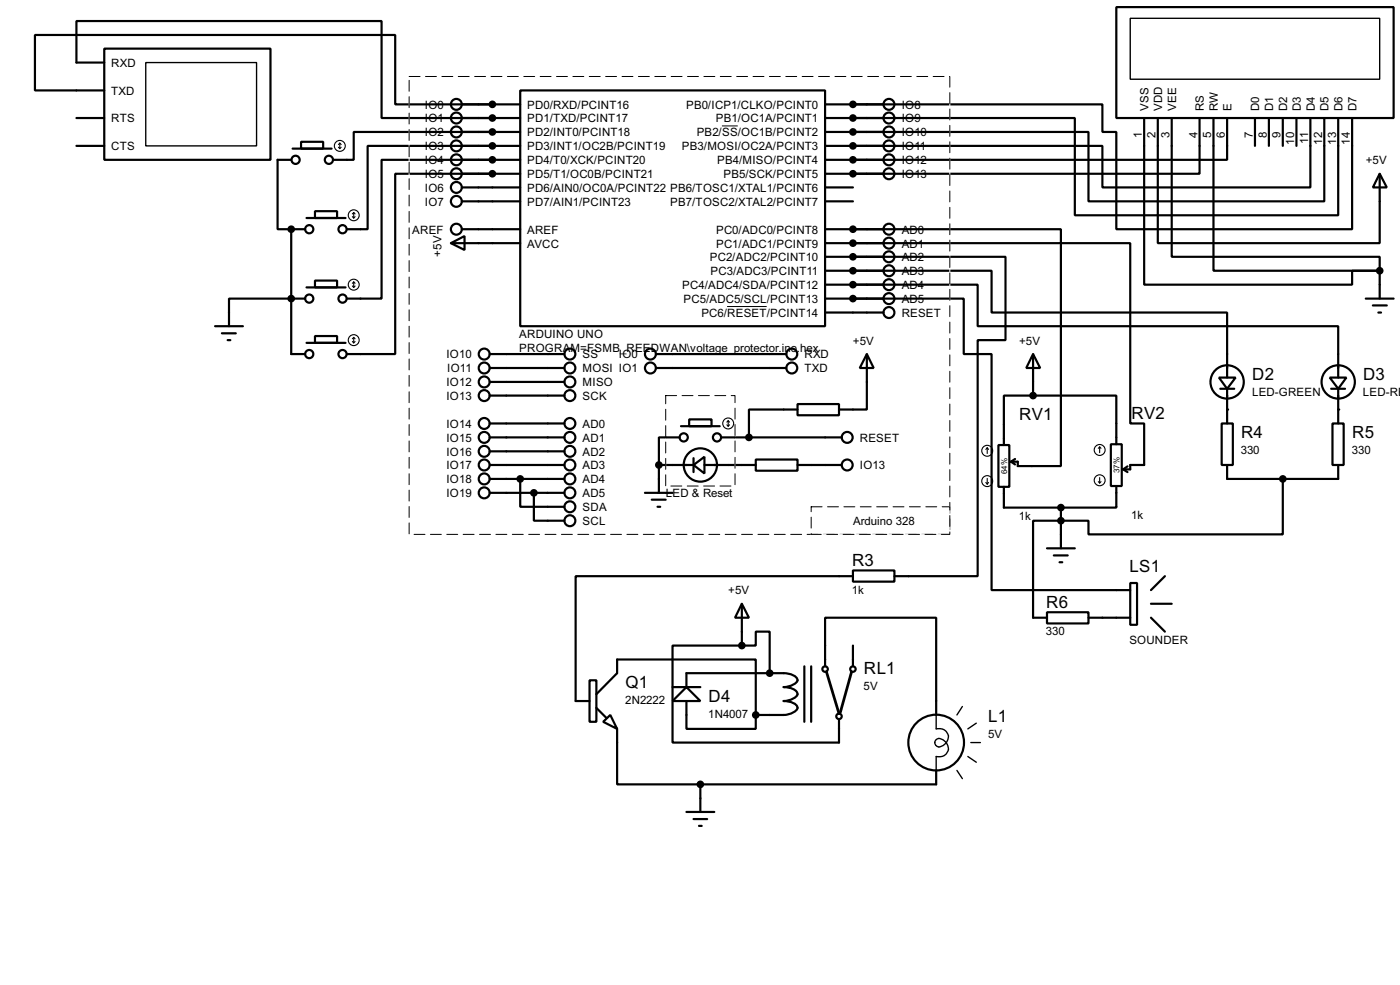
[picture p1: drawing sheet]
<svg xmlns="http://www.w3.org/2000/svg" width="256mm" height="180mm" viewBox="0 0 256 180" stroke-linecap="round" stroke-linejoin="round" font-family="sans-serif">
<g fill="none" stroke="#000" stroke-width=".4">
<path d="M19.1 8.9h30.5v20.4h-30.5zM19.1 16.6h-12.7v-10.2h66v12.7h17.8M19.1 11.5h-5.1v-7.6h55.9v17.7h20.3M84.6 19.1h10.7M95.3 16.6h55.9v43.1h-55.9zM151.2 19.1h10.7M156.3 19.1h45.7v5.1h2.5v17.8h43.2v-20.4M204.5 1.3h50.8v20.3h-50.8zM14 21.6h5.1M14 26.7h5.1M53.4 29.3h-2.5v12.7h2.5M53.6 27.2h7.2"/>
<path d="M55.2 26h4v1.2h-4zM56.2 39.9h7.1M57.7 38.7h4.1v1.2h-4.1zM84.6 36.9h10.7M84.6 34.3h10.7M84.6 21.6h10.7M84.6 31.8h10.7M84.6 29.3h10.7M84.6 26.7h10.7M84.6 24.2h10.7M90.2 31.8h-17.8v33h-8.8M90.2 29.3h-20.3v25.4h-6.3"/>
<path d="M90.2 26.7h-22.8v15.3h-3.8M90.2 24.2h-25.4v5.1h-3.8M151.2 36.9h5.1M151.2 34.3h5.1M151.2 21.6h10.7M151.2 31.8h10.7M151.2 29.3h10.7M151.2 26.7h10.7M151.2 24.2h10.7M156.3 21.6h40.6v17.8h48.3v-17.8M209.6 21.6v30.5h38.1v-2.5h5.1M212.1 21.6v22.9h40.7v-12.7"/>
<path d="M214.7 21.6v25.4h38.1v2.6M219.8 21.6v10.2h-63.5M222.3 21.6v28h30.5M224.8 21.6v7.7h-68.5M229.9 21.6v5.1M232.5 21.6v5.1M235 21.6v5.1M237.5 21.6v5.1M240.1 21.6v12.7h-38.1v-7.6h-45.7M242.6 21.6v15.3h-43.2v-12.7h-43.1M252.8 31.8l1.3 2.5h-2.6zM39.4 59.7h5.1"/>
<path d="M53.4 42h2.5M53.4 42v22.8h2.5M55.9 54.7h-13.9v5M56.2 52.6h7.1M57.7 51.4h4.1v1.2h-4.1zM82.6 44.5l2.5-1.3v2.6zM82.6 44.5h12.7M84.6 42h10.7M151.2 57.2h10.7M151.2 42h10.7M151.2 44.5h10.7M151.2 49.6h10.7"/>
<path d="M151.2 52.1h10.7M151.2 47h10.7M151.2 54.7h10.7M156.3 52.1h22.8v7.6h66.1v9.4M156.3 49.6h25.4v7.6h43.1v11.9M156.3 42h38.1v43.3h-7.9v-.8h-1.3M156.3 44.5h50.8v33h2.5v7.6h-2.5v.8h-1.3M156.3 47h27.9v15.3h-5.1v43.2h-15.2M156.3 54.7h20.3v10.1h5.1v43.2h25.4M250.2 54.7h5.1M251.5 55.9h2.6M252.5 57.2h.5"/>
<path d="M252.8 49.6v5.1M40.7 61h2.5M41.7 62.3h.5M56.2 62.8h7.1M57.7 61.5h4.1v1.3h-4.1zM89.7 64.8h13.7M89.7 67.4h13.7M89.7 69.9h13.7M89.7 72.4h13.7M89.7 77.5h13.7M120.2 64.8h23.9M120.2 67.4h23.9"/>
<path d="M124.8 78h7.1M126.3 76.8h4.1v1.2h-4.1zM146.1 74h7.6v2h-7.6zM146.1 75h-8.9v5.1M158.8 64.8l1.3 2.6h-2.6zM158.8 64.8v10.2h-5.1M189.3 64.8l1.3 2.6h-2.6zM189.3 72.4h-5.4v9.1M189.3 72.4h15.2v8.9M189.3 64.8v7.6M223.3 69.1h3.1l-1.6 2.1zM223.6 71.2h2.5"/>
<path d="M223.8 77.5h2.1v7.6h-2.1zM224.8 71.2v6.3M243.6 69.1h3.1l-1.5 2.1zM243.9 71.2h2.5M244.1 77.5h2.1v7.6h-2.1zM245.2 71.2v6.3M89.7 85.1h13.7M89.7 80.1h13.7M89.7 82.6h13.7M89.7 87.7h13.7M89.7 90.2h13.7M95.3 87.7v5.1h8.1"/>
<path d="M97.8 90.2v5.1h5.6M118.2 90.2h5M119.4 91.5h2.6M120.5 92.8h.5M120.7 85.1h6.4M120.7 85.1v5.1M124.5 80.1h-3.8v5M127.1 85.1l2-1.5v3.1zM127.1 83.9v2.5M129.1 85.1h9.4M132.1 80.1h22.1M138.5 84.1h7.6v2.1h-7.6z"/>
<path d="M146.1 85.1h8.1M182.9 81.5h2v7.6h-2zM183.9 89.1v3.8h10.5M185.2 84.5l.8 .5M186 84l-.8 .5M194.4 92.9v7.5M203.5 81.3h2v7.7h-2zM204.5 89v3.9h-10.1M205.8 85.9l.8 .5M206.6 85.4l-.8 .5M224.8 85.1v2.6h20.4v-2.6M235 87.7v10.1h-35.6v-2.5h-10.1v17.8h2.5"/>
<path d="M135.9 110.5l1.3 2.6h-2.5zM135.9 118.2h2.6v-2.6h2.5v7.6M135.9 118.2h-12.7v17.7h30.5v-4.3M135.9 110.5v7.7M156.3 104.4h7.6v2.1h-7.6zM156.3 105.5h-50.8v22.8h2.5M156.3 118.2v3.8M191.8 112.1h7.6v2h-7.6zM191.8 100.4h5.1M193.1 101.7h2.5M194.1 102.9h.5M199.4 113.1h7.7"/>
<path d="M207.1 106.7h1.2v7.7h-1.2zM210.9 110.5h3.8M210.9 113.1l2.5 2.5M213.4 105.5l-2.5 2.5M108 124.5h1.3v7.6h-1.3zM109.3 127.1l3.8-3.9v-2.5h25.4v10.2M109.3 129.6l1.8 1.8M110.5 132.1l1.3-1.2 1.3 2.5zM113.1 133.4v10.2h15.2M123.2 125.8h5.1M125.8 125.8l2.5 2.5h-5.1zM125.8 128.3v5.1h12.7v-2.5"/>
<path d="M125.8 125.8v-2.6h17.8a2.37 2.37 0 0 1 2.5 1.3 2.75 2.75 0 0 1-2.5 1.3 3.2 3.2 0 0 1 2.4 .9l.1 .4a2.75 2.75 0 0 1-2.5 1.2 3.3 3.3 0 0 1 2.4 .9 .9 .9 0 0 1-.7 1.2l-1.1 .4-.6 .1h-5.1M147.4 122v10.1M148.6 122v10.1M151.2 122v-8.9h20.3v17.8M125.8 148.6h5.1M127.1 149.9h2.5M128.1 151.2h.5M128.3 143.6v5M171.5 141v2.6h-43.2"/>
<circle cx="83.6" cy="19.1" r="1"/>
<circle cx="162.8" cy="19.1" r="1"/>
<circle cx="54.1" cy="29.3" r=".75"/>
<circle cx="60.2" cy="29.3" r=".75"/>
<circle cx="83.6" cy="26.7" r="1"/>
<circle cx="83.6" cy="36.9" r="1"/>
<circle cx="83.6" cy="34.3" r="1"/>
<circle cx="83.6" cy="31.8" r="1"/>
<circle cx="83.6" cy="29.3" r="1"/>
<circle cx="83.6" cy="21.6" r="1"/>
<circle cx="83.6" cy="24.2" r="1"/>
<circle cx="162.8" cy="31.8" r="1"/>
<circle cx="162.8" cy="26.7" r="1"/>
<circle cx="162.8" cy="29.3" r="1"/>
<circle cx="162.8" cy="24.2" r="1"/>
<circle cx="162.8" cy="21.6" r="1"/>
<circle cx="56.6" cy="54.7" r=".75"/>
<circle cx="56.6" cy="42" r=".75"/>
<circle cx="62.7" cy="54.7" r=".75"/>
<circle cx="62.7" cy="42" r=".75"/>
<circle cx="83.6" cy="42" r="1"/>
<circle cx="162.8" cy="49.6" r="1"/>
<circle cx="162.8" cy="42" r="1"/>
<circle cx="162.8" cy="44.5" r="1"/>
<circle cx="162.8" cy="47" r="1"/>
<circle cx="162.8" cy="54.7" r="1"/>
<circle cx="162.8" cy="52.1" r="1"/>
<circle cx="162.8" cy="57.2" r="1"/>
<circle cx="56.6" cy="64.8" r=".75"/>
<circle cx="62.7" cy="64.8" r=".75"/>
<circle cx="88.7" cy="67.4" r="1"/>
<circle cx="88.7" cy="72.4" r="1"/>
<circle cx="88.7" cy="69.9" r="1"/>
<circle cx="88.7" cy="77.5" r="1"/>
<circle cx="88.7" cy="64.8" r="1"/>
<circle cx="104.4" cy="67.4" r="1"/>
<circle cx="104.4" cy="72.4" r="1"/>
<circle cx="104.4" cy="64.8" r="1"/>
<circle cx="104.4" cy="69.9" r="1"/>
<circle cx="104.4" cy="77.5" r="1"/>
<circle cx="119.1" cy="67.4" r="1"/>
<circle cx="119.1" cy="64.8" r="1"/>
<circle cx="145" cy="64.8" r="1"/>
<circle cx="145" cy="67.4" r="1"/>
<circle cx="224.8" cy="69.9" r="3.1"/>
<circle cx="245.1" cy="69.9" r="3.1"/>
<circle cx="88.7" cy="85.1" r="1"/>
<circle cx="88.7" cy="90.2" r="1"/>
<circle cx="88.7" cy="82.6" r="1"/>
<circle cx="88.7" cy="87.7" r="1"/>
<circle cx="88.7" cy="80.1" r="1"/>
<circle cx="104.4" cy="87.7" r="1"/>
<circle cx="104.4" cy="85.1" r="1"/>
<circle cx="104.4" cy="92.8" r="1"/>
<circle cx="104.4" cy="80.1" r="1"/>
<circle cx="104.4" cy="90.2" r="1"/>
<circle cx="104.4" cy="95.3" r="1"/>
<circle cx="104.4" cy="82.6" r="1"/>
<circle cx="125.2" cy="80.1" r=".75"/>
<circle cx="128.3" cy="85.1" r="3.1"/>
<circle cx="131.3" cy="80.1" r=".75"/>
<circle cx="155.2" cy="85.1" r="1"/>
<circle cx="155.2" cy="80.1" r="1"/>
<circle cx="151.1" cy="122.5" r=".5"/>
<circle cx="153.7" cy="131.1" r=".5"/>
<circle cx="156.2" cy="122.5" r=".5"/>
<circle cx="171.5" cy="135.9" r="5.1"/>
</g>
<g fill="#000">
<circle cx="90.2" cy="19.1" r=".2"/>
<circle cx="156.3" cy="19.1" r=".2"/>
<circle cx="90.2" cy="31.8" r=".2"/>
<circle cx="90.2" cy="21.6" r=".2"/>
<circle cx="90.2" cy="26.7" r=".2"/>
<circle cx="90.2" cy="24.2" r=".2"/>
<circle cx="90.2" cy="29.3" r=".2"/>
<circle cx="156.3" cy="29.3" r=".2"/>
<circle cx="156.3" cy="26.7" r=".2"/>
<circle cx="156.3" cy="31.8" r=".2"/>
<circle cx="156.3" cy="24.2" r=".2"/>
<circle cx="156.3" cy="21.6" r=".2"/>
<circle cx="53.4" cy="54.7" r=".2"/>
<circle cx="53.4" cy="42" r=".2"/>
<circle cx="156.3" cy="49.6" r=".2"/>
<circle cx="156.3" cy="44.5" r=".2"/>
<circle cx="156.3" cy="54.7" r=".2"/>
<circle cx="156.3" cy="42" r=".2"/>
<circle cx="156.3" cy="47" r=".2"/>
<circle cx="156.3" cy="52.1" r=".2"/>
<circle cx="224.8" cy="75" r=".2"/>
<circle cx="245.2" cy="75" r=".2"/>
<circle cx="141" cy="123.2" r=".2"/>
</g>
<path d="M132.3 23.1h2.9M133.2 56.1h7.3" fill="none" stroke="#000" stroke-width=".18"/>
<path d="M75 14h99v83.8h-99zM122 72.4h12.7v16.6h-12.7zM148.6 92.8h25.4v5h-25.4z" fill="none" stroke="#fff" stroke-width=".18"/>
<path d="M75 14h99v83.8h-99zM122 72.4h12.7v16.6h-12.7zM148.6 92.8h25.4v5h-25.4z" fill="none" stroke="#000" stroke-width=".18" stroke-dasharray="2 1"/>
<g fill="none" stroke="#000" stroke-width=".2">
<path d="M62 27l.3 .2M62.3 26.2v1M62.3 26.2l-.3 .3M62.3 26.2l.2 .3M62.5 27l-.2 .2M64.6 39.7l.2 .2M64.8 38.9v1M64.8 38.9l-.2 .3M64.8 38.9l.3 .3M65.1 39.7l-.3 .2M64.6 52.4l.2 .2M64.8 51.6v1"/>
<path d="M64.8 51.6l-.2 .3M64.8 51.6l.3 .3M65.1 52.4l-.3 .2M64.6 62.5l.2 .3M64.8 61.8v1M64.8 61.8l-.2 .2M64.8 61.8l.3 .2M65.1 62.5l-.3 .3M133.2 77.8l.2 .2M133.4 77v1M133.4 77l-.2 .3M133.4 77l.3 .3"/>
<path d="M133.7 77.8l-.3 .2M180.6 88.3l.3 .3M180.9 82l-.3 .3M180.9 82l.2 .3M180.9 82v1M180.9 87.6v1M181.1 88.3l-.2 .3M201.2 88.2l.3 .2M201.5 81.8l-.3 .3M201.5 81.8l.2 .3M201.5 81.8v1.1M201.5 87.4v1"/>
<path d="M201.7 88.2l-.2 .2"/>
<circle cx="62.2" cy="26.7" r="1"/>
<circle cx="64.8" cy="39.4" r="1"/>
<circle cx="64.8" cy="52.1" r="1"/>
<circle cx="64.8" cy="62.3" r="1"/>
<circle cx="133.4" cy="77.5" r="1"/>
<circle cx="180.8" cy="88.1" r="1"/>
<circle cx="180.8" cy="82.5" r="1"/>
<circle cx="201.4" cy="82.4" r="1"/>
<circle cx="201.4" cy="87.9" r="1"/>
</g>
<g fill="#000" stroke="#000" stroke-width=".4">
<circle cx="90.2" cy="19.1" r=".5"/>
<circle cx="156.2" cy="19.1" r=".5"/>
<circle cx="90.2" cy="21.6" r=".5"/>
<circle cx="90.2" cy="24.2" r=".5"/>
<circle cx="90.2" cy="31.8" r=".5"/>
<circle cx="90.2" cy="26.7" r=".5"/>
<circle cx="90.2" cy="29.3" r=".5"/>
<circle cx="156.2" cy="24.2" r=".5"/>
<circle cx="156.2" cy="21.6" r=".5"/>
<circle cx="156.2" cy="26.7" r=".5"/>
<circle cx="156.2" cy="31.8" r=".5"/>
<circle cx="156.2" cy="29.3" r=".5"/>
<circle cx="53.3" cy="54.7" r=".5"/>
<circle cx="53.3" cy="42" r=".5"/>
<circle cx="156.2" cy="49.6" r=".5"/>
<circle cx="156.2" cy="42" r=".5"/>
<circle cx="156.2" cy="44.5" r=".5"/>
<circle cx="156.2" cy="52.1" r=".5"/>
<circle cx="156.2" cy="47" r=".5"/>
<circle cx="156.2" cy="54.7" r=".5"/>
<circle cx="252.7" cy="49.6" r=".5"/>
<circle cx="189.2" cy="72.4" r=".5"/>
<circle cx="95.3" cy="87.7" r=".5"/>
<circle cx="97.8" cy="90.2" r=".5"/>
<circle cx="120.7" cy="85.1" r=".5"/>
<circle cx="137.2" cy="80.1" r=".5"/>
<circle cx="194.3" cy="95.3" r=".5"/>
<circle cx="194.3" cy="92.9" r=".5"/>
<circle cx="235" cy="87.7" r=".5"/>
<circle cx="135.9" cy="118.2" r=".5"/>
<circle cx="138.4" cy="130.9" r=".5"/>
<circle cx="141" cy="123.2" r=".5"/>
<circle cx="128.3" cy="143.6" r=".5"/>
</g>
<path d="M26.7 11.5h20.3v15.2h-20.3zM207.1 3.4h45.7v11.1h-45.7zM171.5 130.9v2.5a1.65 1.65 0 0 1 2.1 1 1.65 1.65 0 0 1-.9 2.1 .83 .83 0 0 1-1.2 0 .83 .83 0 0 1 0-1.2 .83 .83 0 0 1 1.2 .1 1.69 1.69 0 0 1 .4 2.8l-.9 .3h-.7v2.5M176.3 129.3l-1 1.6M177.3 138.5l1.6 1M177.9 135.9h1.7M178.9 132.4l-1.6 1M175.3 141l1 1.5" fill="none" stroke="#000" stroke-width=".25"/>
<path d="M151.4 123l2.3 7.6M156 123l-2 7.4" fill="none" stroke="#000" stroke-width=".5"/>
<g font-size="3.5">
<text x="229.4" y="69.5">D2</text>
<text x="249.7" y="69.5">D3</text>
<text x="186.7" y="76.9">RV1</text>
<text x="207.3" y="76.7">RV2</text>
<text x="227.4" y="80.2">R4</text>
<text x="247.7" y="80.2">R5</text>
<text x="156.1" y="103.6">R3</text>
<text x="206.9" y="104.7">LS1</text>
<text x="191.7" y="111.3">R6</text>
<text x="114.6" y="125.9">Q1</text>
<text x="158.3" y="123.4">RL1</text>
<text x="129.8" y="128.5">D4</text>
<text x="181.1" y="132.1">L1</text>
</g>
<g font-size="2.4">
<text x="20.4" y="12.3">RXD</text>
<text x="20.4" y="17.3">TXD</text>
<text x="20.4" y="22.4">RTS</text>
<text x="77.8" y="22.4">IO1</text>
<text x="77.8" y="19.9">IO0</text>
<text x="96.6" y="22.4">PD1/TXD/PCINT17</text>
<text x="96.6" y="19.9">PD0/RXD/PCINT16</text>
<text x="125.7" y="19.9">PB0/ICP1/CLKO/PCINT0</text>
<text x="131.1" y="22.4">PB1/OC1A/PCINT1</text>
<text x="165.2" y="19.9">IO8</text>
<text x="165.2" y="22.4">IO9</text>
<text x="210.4" y="20.3" transform="rotate(-90 210.4 20.3)">VSS</text>
<text x="212.9" y="20.3" transform="rotate(-90 212.9 20.3)">VDD</text>
<text x="215.5" y="20.3" transform="rotate(-90 215.5 20.3)">VEE</text>
<text x="220.6" y="20.3" transform="rotate(-90 220.6 20.3)">RS</text>
<text x="223.1" y="20.3" transform="rotate(-90 223.1 20.3)">RW</text>
<text x="225.6" y="20.3" transform="rotate(-90 225.6 20.3)">E</text>
<text x="230.7" y="20.3" transform="rotate(-90 230.7 20.3)">D0</text>
<text x="233.3" y="20.3" transform="rotate(-90 233.3 20.3)">D1</text>
<text x="235.8" y="20.3" transform="rotate(-90 235.8 20.3)">D2</text>
<text x="238.3" y="20.3" transform="rotate(-90 238.3 20.3)">D3</text>
<text x="240.9" y="20.3" transform="rotate(-90 240.9 20.3)">D4</text>
<text x="243.4" y="20.3" transform="rotate(-90 243.4 20.3)">D5</text>
<text x="246" y="20.3" transform="rotate(-90 246 20.3)">D6</text>
<text x="248.5" y="20.3" transform="rotate(-90 248.5 20.3)">D7</text>
<text x="20.4" y="27.5">CTS</text>
<text x="77.8" y="27.5">IO3</text>
<text x="77.8" y="25">IO2</text>
<text x="96.6" y="27.5">PD3/INT1/OC2B/PCINT19</text>
<text x="96.6" y="25">PD2/INT0/PCINT18</text>
<text x="124.9" y="27.5">PB3/MOSI/OC2A/PCINT3</text>
<text x="127.6" y="25">PB2/SS/OC1B/PCINT2</text>
<text x="165.2" y="25">IO10</text>
<text x="165.2" y="27.5">IO11</text>
<text x="209.2" y="25.3" transform="rotate(-90 209.2 25.3)">1</text>
<text x="211.7" y="25.3" transform="rotate(-90 211.7 25.3)">2</text>
<text x="214.3" y="25.3" transform="rotate(-90 214.3 25.3)">3</text>
<text x="219.4" y="25.3" transform="rotate(-90 219.4 25.3)">4</text>
<text x="221.9" y="25.3" transform="rotate(-90 221.9 25.3)">5</text>
<text x="224.4" y="25.3" transform="rotate(-90 224.4 25.3)">6</text>
<text x="229.5" y="25.3" transform="rotate(-90 229.5 25.3)">7</text>
<text x="232.1" y="25.3" transform="rotate(-90 232.1 25.3)">8</text>
<text x="234.6" y="25.3" transform="rotate(-90 234.6 25.3)">9</text>
<text x="237.1" y="26.5" transform="rotate(-90 237.1 26.5)">10</text>
<text x="239.7" y="26.3" transform="rotate(-90 239.7 26.3)">11</text>
<text x="242.2" y="26.5" transform="rotate(-90 242.2 26.5)">12</text>
<text x="244.8" y="26.5" transform="rotate(-90 244.8 26.5)">13</text>
<text x="247.3" y="26.5" transform="rotate(-90 247.3 26.5)">14</text>
<text x="77.8" y="35.1">IO6</text>
<text x="77.8" y="32.6">IO5</text>
<text x="77.8" y="30">IO4</text>
<text x="96.6" y="35.1">PD6/AIN0/OC0A/PCINT22 PB6/TOSC1/XTAL1/PCINT6</text>
<text x="96.6" y="32.6">PD5/T1/OC0B/PCINT21</text>
<text x="96.6" y="30">PD4/T0/XCK/PCINT20</text>
<text x="131.4" y="30">PB4/MISO/PCINT4</text>
<text x="132.5" y="32.6">PB5/SCK/PCINT5</text>
<text x="165.2" y="30">IO12</text>
<text x="165.2" y="32.6">IO13</text>
<text x="250.2" y="30">+5V</text>
<text x="77.8" y="37.7">IO7</text>
<text x="96.6" y="37.7">PD7/AIN1/PCINT23</text>
<text x="122.8" y="37.7">PB7/TOSC2/XTAL2/PCINT7</text>
<text x="75.5" y="42.7">AREF</text>
<text x="80.9" y="47" transform="rotate(-90 80.9 47)">+5V</text>
<text x="96.6" y="45.3">AVCC</text>
<text x="96.6" y="42.7">AREF</text>
<text x="130" y="47.8">PC2/ADC2/PCINT10</text>
<text x="131.2" y="45.3">PC1/ADC1/PCINT9</text>
<text x="131.2" y="42.7">PC0/ADC0/PCINT8</text>
<text x="165.2" y="42.7">AD0</text>
<text x="165.2" y="45.3">AD1</text>
<text x="165.2" y="47.8">AD2</text>
<text x="125" y="52.9">PC4/ADC4/SDA/PCINT12</text>
<text x="130.2" y="50.4">PC3/ADC3/PCINT11</text>
<text x="165.2" y="50.4">AD3</text>
<text x="165.2" y="52.9">AD4</text>
<text x="125.2" y="55.4">PC5/ADC5/SCL/PCINT13</text>
<text x="128.5" y="58">PC6/RESET/PCINT14</text>
<text x="165.2" y="55.4">AD5</text>
<text x="165.2" y="58">RESET</text>
<text x="81.8" y="65.6">IO10</text>
<text x="95.1" y="61.9">ARDUINO UNO</text>
<text x="95.1" y="64.5">PROGRAM=FSMB_REEDWAN\voltage_protector.ino.hex</text>
<text x="106.7" y="65.6">SS</text>
<text x="113.4" y="65.6">IO0</text>
<text x="147.4" y="65.6">RXD</text>
<text x="156.3" y="63.1">+5V</text>
<text x="186.7" y="63.1">+5V</text>
<text x="81.8" y="70.7">IO12</text>
<text x="81.9" y="68.1">IO11</text>
<text x="106.7" y="68.1">MOSI IO1</text>
<text x="106.7" y="70.7">MISO</text>
<text x="147.4" y="68.1">TXD</text>
<text x="81.8" y="73.2">IO13</text>
<text x="106.7" y="73.2">SCK</text>
<text x="229.4" y="72.5">LED-GREEN</text>
<text x="249.7" y="72.5">LED-RE</text>
<text x="81.8" y="78.3">IO14</text>
<text x="81.8" y="80.8">IO15</text>
<text x="81.8" y="83.4">IO16</text>
<text x="106.7" y="78.3">AD0</text>
<text x="106.7" y="80.8">AD1</text>
<text x="106.7" y="83.4">AD2</text>
<text x="157.5" y="80.8">RESET</text>
<text x="227.3" y="83.1">330</text>
<text x="247.7" y="83.1">330</text>
<text x="81.8" y="85.9">IO17</text>
<text x="81.8" y="88.5">IO18</text>
<text x="106.7" y="85.9">AD3</text>
<text x="106.7" y="88.5">AD4</text>
<text x="157.5" y="85.9">IO13</text>
<text x="81.8" y="91">IO19</text>
<text x="106.7" y="91">AD5</text>
<text x="106.7" y="93.6">SDA</text>
<text x="122" y="91">LED &amp; Reset</text>
<text x="186.7" y="95.1">1k</text>
<text x="207.3" y="95">1k</text>
<text x="106.7" y="96.1">SCL</text>
<text x="156.3" y="96">Arduino 328</text>
<text x="133.4" y="108.8">+5V</text>
<text x="156.1" y="108.7">1k</text>
<text x="191.6" y="116.3">330</text>
<text x="206.9" y="117.8">SOUNDER</text>
<text x="114.6" y="128.9">2N2222</text>
<text x="129.8" y="131.4">1N4007</text>
<text x="158.2" y="126.3">5V</text>
<text x="181" y="135">5V</text>
</g>
<g font-size="1.7">
<text x="184.5" y="86.8" transform="rotate(-90 184.5 86.8)">64%</text>
<text x="205.1" y="86.5" transform="rotate(-90 205.1 86.5)">37%</text>
</g>
</svg>
